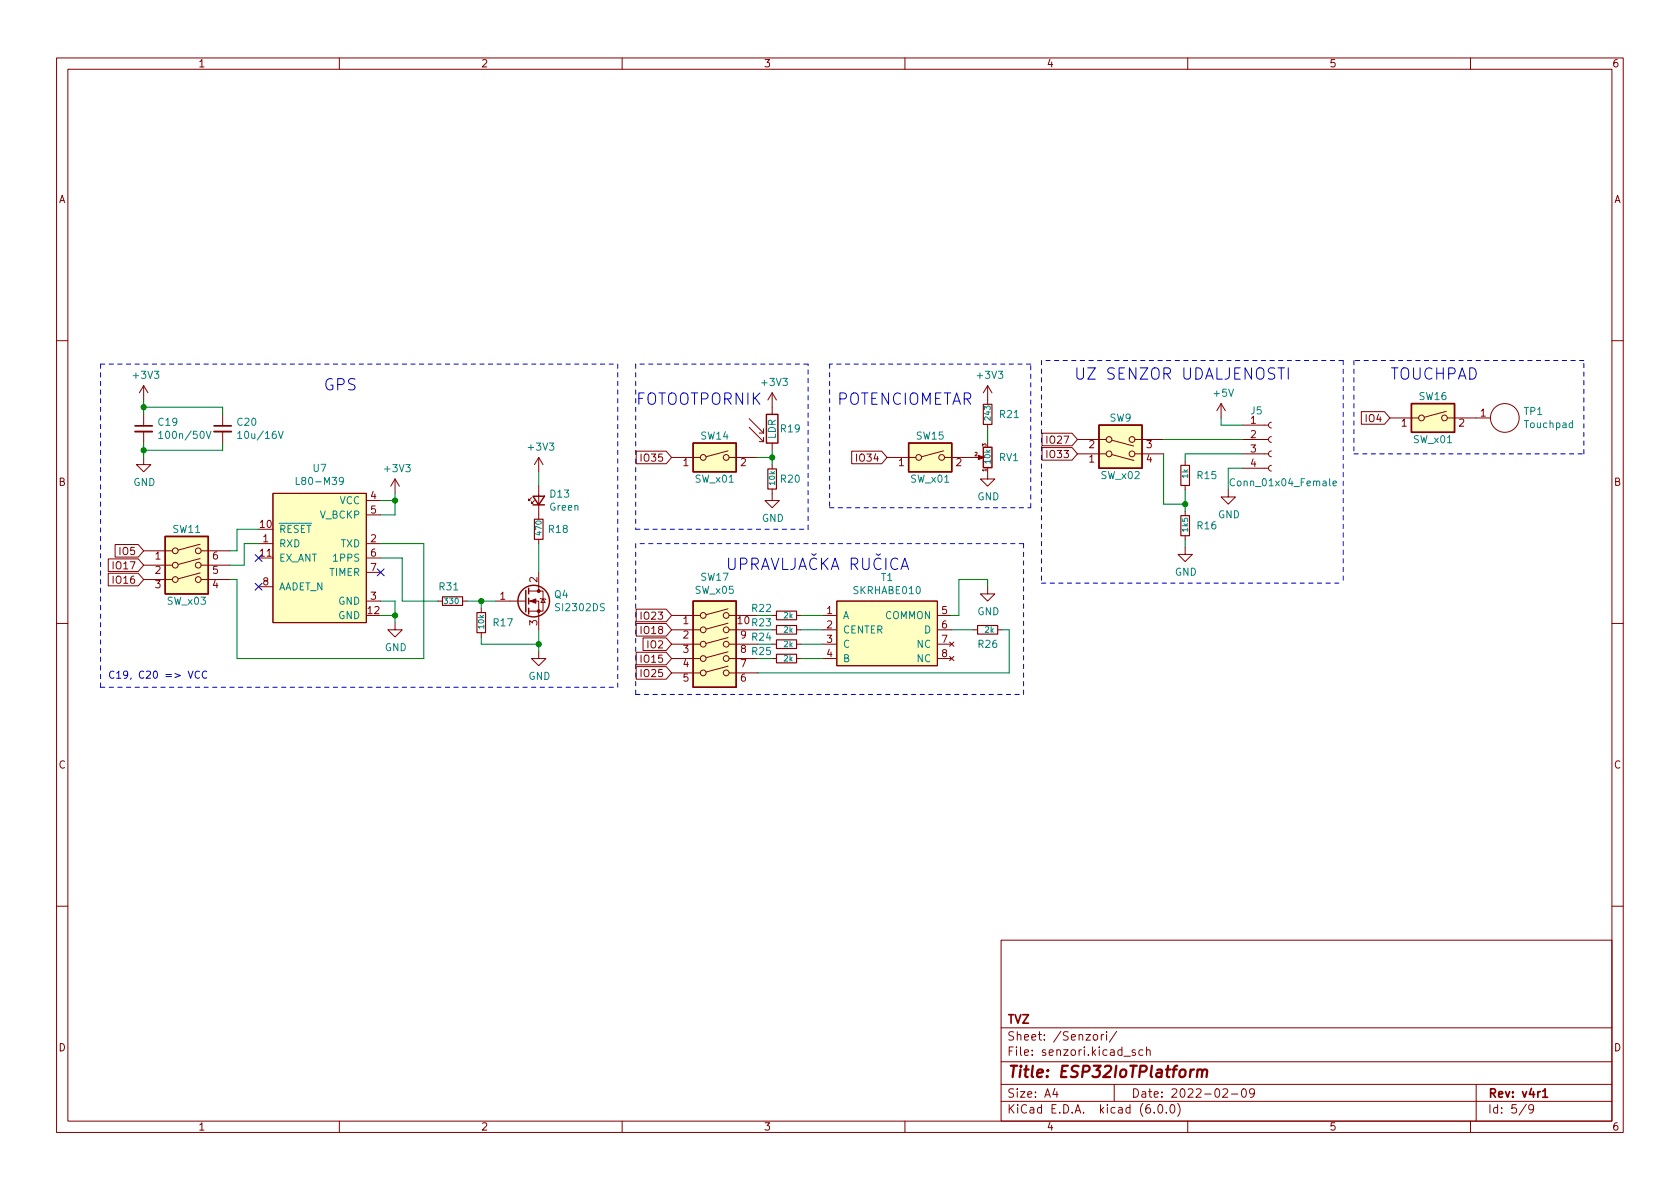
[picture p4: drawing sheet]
<svg xmlns="http://www.w3.org/2000/svg" width="297mm" height="210mm" viewBox="0 0 297 210" stroke-linecap="round" stroke-linejoin="round" font-family="sans-serif">
<g fill="none" stroke="#840000" stroke-width=".18">
<path d="M10 10.2h277v190.1h-277zM12 12.2h273v186.1h-273zM60 10.2v2M110 10.2v2M160 10.2v2M210 10.2v2M260 10.2v2M10 60.2h2M25.4 68.2v2.5M25.4 73.3v2M25.4 76.3v2.1M25.4 68.2l-.8 1.3"/>
<path d="M25.4 68.2l.8 1.3M39.4 73.3v2M39.4 76.3v2.1M112.5 79.8h5.3l.9 1.1-.9 1.1h-5.3zM128.7 79.7l-3.9 1.1M132.5 75.6l2.5 2.5M132.5 74l2.5 2.6M134.2 78.1h.8M134.2 76.6h.8M135 75.8v.8M135 77.3v.8M136.5 69.5l-.7 1.2"/>
<path d="M136.5 69.5v3.8M136.5 78.4v1.2M136.5 69.5l.8 1.2M150.6 79.8h5.3l.9 1.1-.9 1.1h-5.3zM166.8 79.7l-3.9 1.1M174.6 68.2l-.7 1.3M174.6 68.2v3.3M174.6 75.1v.7M174.6 68.2l.8 1.3M184.2 76.6h5.3l1 1.1-1 1.1h-5.3zM184.2 79.1h5.3l1 1.2-1 1.1h-5.3zM190.5 77.7h5.1"/>
<path d="M196.6 77.8l3.9 1.1M200.7 77.7h5M215.9 71.4l-.8 1.2M215.9 71.4v2.5M215.9 71.4l.8 1.2M219.7 77.7h4.6M219.7 75.2h4.6M224.8 79.8l-.4 .1-.1 .4 .1 .3 .4 .2M224.8 77.2l-.4 .2-.1 .3 .1 .4 .4 .1M224.8 74.7l-.4 .1-.1 .4 .1 .3 .4 .2M240.7 72.8h4.1l.9 1.1-.9 1.1h-4.1zM245.7 73.9h5.1"/>
<path d="M255.7 72.7l-3.9 1.1M255.9 73.9h7.6M285 60.2h2M19.1 98.8h5.3l1 1.1-1 1.2h-5.3zM20.3 96.3h4.1l1 1.1-1 1.1h-4.1zM25.4 80.9v1.3h1.3l-1.3 1.2-1.3-1.2h1.3M25.4 97.4h5.1M25.4 99.9h5.1M35.4 98.8l-3.9 1M35.4 96.2l-3.9 1.1M35.6 97.4h5M35.6 99.9h5"/>
<path d="M45.7 96.1h2.6M45.7 98.7h2.6M48.3 87.2h16.5v22.9h-16.5zM64.8 96.1h2.5M64.8 98.7h2.5M64.8 88.5h2.5M64.8 91.1h2.5M69.8 84.7l-.7 1.3M69.8 84.7v2.5M69.8 84.7l.8 1.3M94 88l-.5 .5v-.2v.2h.2M94.5 88.5l-.5 .5v-.2v.2h.2"/>
<path d="M95.2 80.9v2.5M95.2 86v5.8M95.2 95.4v.7M95.2 80.9l-.7 1.3M95.2 80.9l.8 1.3M118.7 80.9h5.1M128.9 80.9h5.1M136.5 86.5v2h1.3l-1.3 1.3-1.2-1.3h1.2M136.5 82.2v.7M156.8 80.9h5.1M167 80.9h5.1M174.6 83.4v1.3h1.3l-1.3 1.3-1.2-1.3h1.2"/>
<path d="M190.5 80.3h5.1M196.6 80.4l3.9 1M200.7 80.3h5M209.5 96.8v1.2h1.3l-1.3 1.3-1.2-1.3h1.2M209.5 81.5v.8M209.5 85.8v.8M209.5 90.4v.8M209.5 94.7v.8M217.2 86.6v1.3h1.2l-1.2 1.2-1.3-1.2h1.3M219.7 80.3h4.6M219.7 82.8h4.6M224.8 82.3l-.4 .1-.1 .4 .1 .4 .4 .1"/>
<path d="M10 110.2h2M19.1 101.4h5.3l1 1.1-1 1.1h-5.3zM25.4 102.5h5.1M35.4 101.3l-3.9 1.1M35.6 102.5h5M45.7 103.8h2.6M64.8 106.3h2.5M64.8 101.2h2.5M69.8 110.1v1.3h1.3l-1.3 1.2-1.2-1.2h1.2M77.5 106.3h.7M81.8 106.3h.7M85.1 107.6v.7"/>
<path d="M85.1 111.9v.7M87.6 106.3h5.4M93.5 106.3h1.7v5.1M93.5 104.5h2.5v3.6h-2.5M95.2 115.2v1.3h1.3l-1.3 1.2-1.2-1.2h1.2M95.2 101.2v3.3M95.5 105.8l.1 .1h.8l.1 .1M96 105.9l.4 .6h-.8zM112.5 117.9h5.3l.9 1.1-.9 1.1h-5.3zM112.5 110.3h5.3l.9 1.1-.9 1.1h-5.3zM112.5 107.7h5.3l.9 1.1-.9 1.1h-5.3zM112.5 115.3h5.3l.9 1.2-.9 1.1h-5.3z"/>
<path d="M113.7 112.8h4.1l.9 1.1-.9 1.1h-4.1zM118.7 108.8h5.1M118.7 111.4h5.1M118.7 113.9h5.1M118.7 116.5h5.1M118.7 119h5.1M128.7 117.8l-3.9 1M128.7 115.3l-3.9 1M128.7 112.7l-3.9 1.1M128.7 110.2l-3.9 1M128.7 107.7l-3.9 1M128.9 108.8h5.1"/>
<path d="M128.9 111.4h5.1M128.9 113.9h5.1M128.9 116.5h5.1M128.9 119h5.1M136.5 108.8h.8M136.5 111.4h.8M136.5 113.9h.8M136.5 116.5h.8M140.8 108.8h.8M140.8 111.4h.8M140.8 113.9h.8M140.8 116.5h.8"/>
<path d="M145.4 108.8h2.6M145.4 111.4h2.6M145.4 113.9h2.6M145.4 116.5h2.6M148 106.3h17.7v11.4h-17.7zM165.7 108.8h2.6M165.7 111.4h2.6M165.7 113.9h2.6M165.7 116.5h2.6M167.9 113.5l.8 .8M167.9 116.1l.8 .7M168.7 113.5l-.8 .8"/>
<path d="M168.7 116.1l-.8 .7M172.1 111.4h.7M174.6 103.8v1.2h1.3l-1.3 1.3-1.2-1.3h1.2M176.4 111.4h.8M285 110.2h2M10 160.2h2M177 166.3h108v32h-108zM285 160.2h2M60 198.3v2M110 198.3v2M160 198.3v2M177 194.8h108"/>
<path d="M177 191.8h108M177 187.8h108M177 181.8h108M186.5 192.5l-.4 1h1M186.9 193v1M193.4 183.1l.2-.2 .4 .2 .1 .5-.2 .3h-.3l-.2-.1zM194.7 182.9v1M195.1 182.9l-.2 .1-.2 .2M195.6 182.4v.2M195.6 182.9v1M197 191.8v3M197.4 182.4l-1.3 1.9"/>
<path d="M198.7 186.8h1.2M200.7 185.7l-.3-.1-.3 .2 .1 .3 .5 .1v.4h-.6M202.1 185.7l-.5-.1-.2 .3v.4l.1 .3h.6M202.7 185.8l.2-.2 .4 .1 .1 .9M202.7 185.1v1.5M204.1 196.7v.1M204.9 195.4l.2-.1a.81 .81 0 0 1 .6 .7 .81 .81 0 0 1-.3 .8h-.2a.81 .81 0 0 1-.6-.6 .81 .81 0 0 1 .3-.8zM206.2 196.7v.1M207.1 195.4l.1-.1a.81 .81 0 0 1 .6 .7 .81 .81 0 0 1-.3 .8h-.1a.81 .81 0 0 1-.6-.6 .81 .81 0 0 1 .3-.8zM208.2 195.1a1.72 1.72 0 0 1 0 2.3M210 198.3v2M216.2 192.7l.6-.2 .2 .2 .1 .3-1 1h1"/>
<path d="M217.7 193.5h1.2M219.7 192.6l.2-.1a.81 .81 0 0 1 .5 .7 .81 .81 0 0 1-.3 .8h-.1a.81 .81 0 0 1-.6-.6 .81 .81 0 0 1 .3-.8zM221.8 193.2l-.3 .3-.4-.1-.2-.2 .2-.6 .4-.1 .2 .2a.99 .99 0 0 1-.3 1.3h-.3M260 198.3v2M261 191.8v6.5M269.9 195.3l-1.3 1.9M271.2 196l-.3 .3h-.3l-.3-.3 .1-.6 .5-.1 .2 .2a.99 .99 0 0 1-.4 1.3h-.3"/>
<circle cx="196.1" cy="77.7" r=".51"/>
<circle cx="200.2" cy="77.7" r=".51"/>
<circle cx="251.3" cy="73.9" r=".51"/>
<circle cx="255.4" cy="73.9" r=".51"/>
<circle cx="266.1" cy="73.9" r="2.54"/>
<circle cx="31" cy="97.4" r=".51"/>
<circle cx="31" cy="99.9" r=".51"/>
<circle cx="35.1" cy="99.9" r=".51"/>
<circle cx="35.1" cy="97.4" r=".51"/>
<circle cx="124.3" cy="80.9" r=".51"/>
<circle cx="128.4" cy="80.9" r=".51"/>
<circle cx="162.4" cy="80.9" r=".51"/>
<circle cx="166.5" cy="80.9" r=".51"/>
<circle cx="196.1" cy="80.3" r=".51"/>
<circle cx="200.2" cy="80.3" r=".51"/>
<circle cx="31" cy="102.5" r=".51"/>
<circle cx="35.1" cy="102.5" r=".51"/>
<circle cx="124.3" cy="111.4" r=".51"/>
<circle cx="124.3" cy="119" r=".51"/>
<circle cx="124.3" cy="113.9" r=".51"/>
<circle cx="124.3" cy="116.5" r=".51"/>
<circle cx="124.3" cy="108.8" r=".51"/>
<circle cx="128.4" cy="116.5" r=".51"/>
<circle cx="128.4" cy="113.9" r=".51"/>
<circle cx="128.4" cy="119" r=".51"/>
<circle cx="128.4" cy="111.4" r=".51"/>
<circle cx="128.4" cy="108.8" r=".51"/>
</g>
<path d="M23.9 75.3h3M37.8 75.3h3.1M272.8 193l.4-.5v1.5M272.8 194h.8" fill="none" stroke="#840000" stroke-width=".3"/>
<path d="M211.1 189.1l-.4 .1-.2 .3M211.8 189.3a.49 .49 0 0 1 .8 .1l-.1 1.1M211.8 189.1l-.2 1.4M212.6 189.4a.5 .5 0 0 1 .8-.2l-.1 1.3" fill="none" stroke="#840000" stroke-width=".4"/>
<g fill="#ffffc2" stroke="#ffffc2" stroke-width=".18">
<path d="M122.6 106.3h7.6v15.2h-7.6z"/>
<path d="M249.6 71.4h7.6v5h-7.6z"/>
<path d="M194.3 75.2h7.6v7.6h-7.6z"/>
<path d="M122.6 78.4h7.6v5h-7.6z"/>
<path d="M29.2 94.9h7.6v10.1h-7.6z"/>
<path d="M160.7 78.4h7.6v5h-7.6z"/>
<path d="M148 106.3h17.7v11.4h-17.7z"/>
<path d="M48.3 87.2h16.5v22.9h-16.5z"/>
</g>
<g fill="none" stroke="#840000" stroke-width=".25">
<path d="M122.6 78.4h7.6v5h-7.6zM135.5 73.3h2v5.1h-2zM160.7 78.4h7.6v5h-7.6zM173.9 79.1h1.5v3.6h-1.5zM194.3 75.2h7.6v7.6h-7.6zM249.6 71.4h7.6v5h-7.6zM29.2 94.9h7.6v10.1h-7.6zM94.2 87.8h2.1l-1.1 1.5zM94.2 89.3h2.1M93 104.4v3.8M93.5 104v1M93.5 105.8v1"/>
<path d="M93.5 107.6v1M122.6 106.3h7.6v15.2h-7.6z"/>
<circle cx="94.4" cy="106.3" r="2.79"/>
</g>
<g fill="#840000" stroke="#840000" stroke-width=".18">
<path d="M93.7 106.3l1-.4v.8z"/>
<path d="M173 80.5l1 .4h-.3h.3l-1 .4z"/>
<circle cx="95.2" cy="108.1" r=".25"/>
<circle cx="95.2" cy="104.5" r=".25"/>
</g>
<path d="M23.9 76.3h3M37.8 76.3h3.1" fill="none" stroke="#840000" stroke-width=".33"/>
<path d="M28.1 76.6l.3-.3v1.2M28.1 77.5h.7M36.5 76.3l.4 1.2 .4-1.2M42 76.6l.4-.3v1.2M42 77.5h.8M49.2 76.3l.4 1.2 .5-1.2M278 74.8h-.3l-.3 .2 .2 .6h.4M278 74.4v1.2M52.4 84.4v1.3h.6M60.7 85l-.2 .2h-.3l-.2-.2 .1-.5 .4-.1 .2 .1a.84 .84 0 0 1-.3 1.2h-.3M218.3 84.8a.6 .6 0 0 0-.9 .4 .6 .6 0 0 0 .6 .7l.3-.1M235.7 85.5l.6-.1-.1-.3h-.3l-.2 .1 .1 .7h.4" fill="none" stroke="#008484" stroke-width=".18"/>
<path d="M173.9 71.5h1.5v3.6h-1.5zM94.5 91.8h1.5v3.6h-1.5zM135.8 82.9h1.5v3.6h-1.5zM208.8 91.2h1.5v3.5h-1.5zM208.8 82.3h1.5v3.5h-1.5zM78.2 105.5h3.6v1.6h-3.6zM84.3 108.3h1.6v3.6h-1.6zM137.3 108.1h3.5v1.5h-3.5zM137.3 110.6h3.5v1.5h-3.5zM137.3 115.7h3.5v1.5h-3.5zM137.3 113.2h3.5v1.5h-3.5zM172.8 110.6h3.6v1.5h-3.6z" fill="none" stroke="#840000" stroke-width=".2"/>
<g fill="none" stroke="#0000c2" stroke-width=".18">
<path d="M226 65h1.1M227.8 65v2.1M128.8 98.7v1.6l.4 .4 .6-.1 .2-.3v-1.6M130.9 99.8h.8a.54 .54 0 0 0 .4-.6 .54 .54 0 0 0-.4-.5h-.8v2M132.9 99.8h.8a.54 .54 0 0 0 .4-.6 .54 .54 0 0 0-.4-.5h-.8v2M133.4 99.8l.7 .9M136.4 98.7l.6 2 .7-2M138.4 98.7v2h.9M140.6 98.7v1.4a.65 .65 0 0 1-.8 .6M143.5 97.9l.4 .3 .4-.3M144.4 98.9a.81 .81 0 0 0-1 0 .81 .81 0 0 0-.2 .9 .75 .75 0 0 0 .3 .8 .75 .75 0 0 0 .9-.1M145.3 98.7v2"/>
<path d="M145.5 99.6l.9 1.1M146.4 98.7l-1.1 1.1M150.5 99.8h.8a.54 .54 0 0 0 .4-.6 .54 .54 0 0 0-.4-.5h-.8v2M151 99.8l.7 .9M152.5 98.7v1.6l.4 .4 .6-.1 .2-.3v-1.6M154.9 97.9l.4 .3 .4-.3M155.8 98.9a.81 .81 0 0 0-1 0 .81 .81 0 0 0-.3 .9 .75 .75 0 0 0 .4 .8 .75 .75 0 0 0 .9-.1M156.6 98.7v2M158.7 98.9a.81 .81 0 0 0-1 0 .81 .81 0 0 0-.2 .9 .75 .75 0 0 0 .4 .8 .75 .75 0 0 0 .8-.1M33.3 118.7l.4 1.2 .4-1.2M35.3 118.8a.6 .6 0 0 0-.9 .4 .6 .6 0 0 0 .6 .7l.3-.1M36.5 118.8a.6 .6 0 0 0-.8 .4 .6 .6 0 0 0 .6 .7l.2-.1"/>
<path d="M134.7 100.7l.6-2 .7 2M134.8 100.1h1M141.2 100.7l.7-2 .7 2M141.4 100.1h1M147 100.7l.6-2 .7 2M147.2 100.1h.9M159.3 100.7l.7-2 .6 2M159.5 100.1h1"/>
</g>
<g fill="none" stroke="#0000c2" stroke-width=".18" stroke-dasharray=".8 .8">
<path d="M17.8 64.4v57.1M17.8 64.4h91.4M112.4 64.4v29.2M142.9 64.4h-30.5M146.7 64.4v25.4M182.2 64.4h-35.5M184.1 63.7v39.4M237.5 63.7v39.4M237.5 63.7h-53.4M239.4 63.7v16.6M280 63.7h-40.6M112.4 96.1v26.7"/>
<path d="M112.4 93.6h30.5M142.9 93.6v-29.2M146.7 89.8h35.5M181 96.1h-68.6M182.2 89.8v-25.4M239.4 80.3h40.6M280 80.3v-16.6M184.1 103.1h53.4M17.8 121.5h91.4M109.2 121.5v-57.1M112.4 122.8h68.6M181 122.8v-26.7"/>
</g>
<g fill="none" stroke="#008400" stroke-width=".18">
<path d="M25.4 70.7v2.6M25.4 78.4v2.5M25.4 72h14v1.3M39.4 78.4v1.2h-14M136.5 79.6v2.6M174.6 75.8v2.6M205.7 77.7h14M215.9 73.9v1.3h3.8M45.7 96.1h-2.5v3.8h-2.6M45.7 93.6h-3.8v3.8h-1.3M67.3 98.7h3.8v7.6h6.4M67.3 96.1h7.6v20.4h-33v-14h-1.3"/>
<path d="M67.3 88.5h2.5M69.8 87.2v3.9h-2.5M95.2 83.4v2.6M95.2 96.1v5.1M134 80.9h2.5M205.7 80.3v8.8h3.8M209.5 86.6v3.8M209.5 95.5v1.3M219.7 80.3h-10.2v1.2M219.7 82.8h-2.5v3.8M67.3 106.3h2.5v3.8M67.3 108.8h2.5"/>
<path d="M82.5 106.3h5.1M85.1 112.6v1.3h10.1M85.1 106.3v1.3M95.2 111.4v3.8M141.6 113.9h3.8M141.6 108.8h3.8M141.6 116.5h3.8M141.6 111.4h3.8M168.3 111.4h3.8M174.6 103.8v-1.3h-5.1v6.3h-1.2M177.2 111.4h1.2v7.6h-44.4"/>
</g>
<path d="M45.1 98.1l1.2 1.2M46.3 98.1l-1.2 1.2M45.1 103.1l1.2 1.3M46.3 103.1l-1.2 1.3M66.7 100.6l1.2 1.2M67.9 100.6l-1.2 1.2" fill="none" stroke="#000084" stroke-width=".18"/>
<g fill="#008400" stroke="#008400" stroke-width=".18">
<circle cx="25.4" cy="79.6" r=".46"/>
<circle cx="25.4" cy="72" r=".46"/>
<circle cx="136.5" cy="80.9" r=".46"/>
<circle cx="209.5" cy="89.1" r=".46"/>
<circle cx="95.2" cy="113.9" r=".46"/>
<circle cx="85.1" cy="106.3" r=".46"/>
<circle cx="69.8" cy="88.5" r=".46"/>
<circle cx="69.8" cy="108.8" r=".46"/>
</g>
<g font-size="2.8" fill="#0000c2">
<text x="57.1" y="69.1">GPS</text>
<text x="112.4" y="71.6">FOTOOTPORNIK</text>
<text x="148" y="71.6">POTENCIOMETAR</text>
<text x="189.9" y="67.1">UZ SENZOR UDALJENOSTI</text>
<text x="245.7" y="67.1">TOUCHPAD</text>
</g>
<text font-size="2.8" fill="#840000" x="178" y="190.6">Title: ESP32IoTPlatform</text>
<g font-size="2.1" fill="#840000">
<text x="178" y="184">Sheet: /Senzori/</text>
<text x="178" y="181">TVZ</text>
<text x="178" y="186.7">File: senzori.kicad_sch</text>
<text x="178" y="196.9">KiCad E.D.A. kicad (6.0.0)</text>
<text x="178" y="194.1">Size: A4</text>
<text x="200" y="194.1">Date: 2022-02-09</text>
<text x="263" y="194.1">Rev: v4r1</text>
<text x="263" y="196.9">Id: 5/9</text>
</g>
<g font-size="1.8" fill="#840000">
<text x="35" y="11.9">1</text>
<text x="85" y="11.9">2</text>
<text x="135" y="11.9">3</text>
<text x="185" y="11.9">4</text>
<text x="235" y="11.9">5</text>
<text x="285" y="11.9">6</text>
<text x="10.3" y="35.9">A</text>
<text x="285.3" y="35.9">A</text>
<text x="221.1" y="74.9">1</text>
<text x="221.1" y="77.5">2</text>
<text x="241.6" y="74.6">IO4</text>
<text x="247.8" y="75.4">1</text>
<text x="258" y="75.4">2</text>
<text x="261.8" y="73.7">1</text>
<text x="113.6" y="81.6">IO35</text>
<text x="120.8" y="82.4">1</text>
<text x="131" y="82.4">2</text>
<text x="151.7" y="81.6">IO34</text>
<text x="158.9" y="82.4">1</text>
<text x="169.1" y="82.4">2</text>
<text x="185.4" y="78.4">IO27</text>
<text x="185.4" y="81">IO33</text>
<text x="192.5" y="81.8">1</text>
<text x="192.5" y="79.2">2</text>
<text x="202.7" y="79.2">3</text>
<text x="202.7" y="81.8">4</text>
<text x="221.1" y="80">3</text>
<text x="221.1" y="82.5">4</text>
<text x="10.3" y="85.9">B</text>
<text x="65.5" y="88.3">4</text>
<text x="285.3" y="85.9">B</text>
<text x="46" y="93.3">10</text>
<text x="46.5" y="95.9">1</text>
<text x="65.5" y="95.9">2</text>
<text x="65.5" y="90.8">5</text>
<text x="20.3" y="100.7">IO17</text>
<text x="21.3" y="98.1">IO5</text>
<text x="27.4" y="98.9">1</text>
<text x="27.4" y="101.5">2</text>
<text x="37.6" y="101.5">5</text>
<text x="37.6" y="98.9">6</text>
<text x="46" y="98.4">11</text>
<text x="65.5" y="98.4">6</text>
<text x="65.5" y="101">7</text>
<text x="20.3" y="103.2">IO16</text>
<text x="27.4" y="104">3</text>
<text x="37.6" y="104">4</text>
<text x="46.5" y="103.5">8</text>
<text x="65.5" y="106">3</text>
<text x="88.4" y="106">1</text>
<text x="95" y="103" transform="rotate(-90 95 103)">2</text>
<text x="65.1" y="108.6">12</text>
<text x="95" y="110.6" transform="rotate(-90 95 110.6)">3</text>
<text x="113.6" y="112.1">IO18</text>
<text x="113.6" y="109.6">IO23</text>
<text x="120.8" y="110.4">1</text>
<text x="120.8" y="112.9">2</text>
<text x="146.2" y="108.6">1</text>
<text x="146.2" y="111.1">2</text>
<text x="146.2" y="113.7">3</text>
<text x="166.5" y="108.6">5</text>
<text x="166.5" y="111.1">6</text>
<text x="166.5" y="113.7">7</text>
<text x="113.6" y="119.7">IO25</text>
<text x="113.6" y="117.2">IO15</text>
<text x="114.6" y="114.6">IO2</text>
<text x="120.8" y="115.4">3</text>
<text x="120.8" y="118">4</text>
<text x="131" y="118">7</text>
<text x="146.2" y="116.2">4</text>
<text x="166.5" y="116.2">8</text>
<text x="120.8" y="120.5">5</text>
<text x="131" y="120.5">6</text>
<text x="10.3" y="135.9">C</text>
<text x="285.3" y="135.9">C</text>
<text x="10.3" y="185.9">D</text>
<text x="285.3" y="185.9">D</text>
<text x="35" y="199.9">1</text>
<text x="85" y="199.9">2</text>
<text x="135" y="199.9">3</text>
<text x="185" y="199.9">4</text>
<text x="235" y="199.9">5</text>
<text x="285" y="199.9">6</text>
</g>
<g font-size="1.8" fill="#008484">
<text x="23.7" y="67">+3V3</text>
<text x="134.8" y="68.2">+3V3</text>
<text x="172.9" y="67">+3V3</text>
<text x="214.7" y="70.1">+5V</text>
<text x="251" y="70.7">SW16</text>
<text x="28" y="75.3">C19</text>
<text x="28.8" y="77.6">100n/50V</text>
<text x="42" y="75.3">C20</text>
<text x="42.6" y="77.6">10u/16V</text>
<text x="124" y="77.7">SW14</text>
<text x="137.2" y="77.7" transform="rotate(-90 137.2 77.7)">LDR</text>
<text x="138.1" y="76.4">R19</text>
<text x="162.1" y="77.7">SW15</text>
<text x="176.8" y="73.9">R21</text>
<text x="196.2" y="74.5">SW9</text>
<text x="221.2" y="73.3">J5</text>
<text x="269.5" y="73.4">TP1</text>
<text x="269.6" y="75.7">Touchpad</text>
<text x="55.4" y="83.4">U7</text>
<text x="68.1" y="83.5">+3V3</text>
<text x="93.5" y="79.7">+3V3</text>
<text x="176.7" y="81.5">RV1</text>
<text x="250" y="78.4">SW_x01</text>
<text x="23.6" y="85.9">GND</text>
<text x="53" y="85.7">L80-M39</text>
<text x="60" y="89.1">VCC</text>
<text x="97.3" y="88">D13</text>
<text x="123" y="85.3">SW_x01</text>
<text x="138.1" y="85.3">R20</text>
<text x="161.1" y="85.3">SW_x01</text>
<text x="172.8" y="88.5">GND</text>
<text x="194.7" y="84.7">SW_x02</text>
<text x="211.8" y="84.7">R15</text>
<text x="218.1" y="86">Conn_01x04_Female</text>
<text x="30.6" y="94.2">SW11</text>
<text x="49.3" y="94.2">~{RESET}</text>
<text x="56.6" y="91.7">V_BCKP</text>
<text x="97.1" y="94.2">R18</text>
<text x="97.2" y="90.3">Green</text>
<text x="134.7" y="92.3">GND</text>
<text x="211.8" y="93.6">R16</text>
<text x="215.3" y="91.6">GND</text>
<text x="49.3" y="96.8">RXD</text>
<text x="49.3" y="99.3">EX_ANT</text>
<text x="58.3" y="101.8">TIMER</text>
<text x="59.2" y="99.3">1PPS</text>
<text x="60.2" y="96.8">TXD</text>
<text x="207.7" y="101.8">GND</text>
<text x="29.6" y="106.9">SW_x03</text>
<text x="49.3" y="104.4">AADET_N</text>
<text x="59.8" y="106.9">GND</text>
<text x="77.7" y="104.4">R31</text>
<text x="98.1" y="105.8">Q4</text>
<text x="123" y="105">SW_x05</text>
<text x="124" y="102.7">SW17</text>
<text x="151" y="105">SKRHABE010</text>
<text x="155.8" y="102.7">T1</text>
<text x="59.8" y="109.5">GND</text>
<text x="87.3" y="110.7">R17</text>
<text x="98.5" y="108.1">SI2302DS</text>
<text x="133" y="108.2">R22</text>
<text x="149" y="109.5">A</text>
<text x="149" y="112">CENTER</text>
<text x="156.5" y="109.5">COMMON</text>
<text x="163.4" y="112">D</text>
<text x="172.8" y="108.8">GND</text>
<text x="68" y="115.1">GND</text>
<text x="149" y="114.5">C</text>
<text x="149" y="117.1">B</text>
<text x="162.2" y="114.5">NC</text>
<text x="162.2" y="117.1">NC</text>
<text x="173" y="114.5">R26</text>
<text x="93.4" y="120.2">GND</text>
</g>
<g font-size="1.8" fill="#008400">
<text x="130.5" y="110.4">10 R23</text>
<text x="131" y="112.9">9 R24</text>
<text x="131" y="115.4">8 R25</text>
</g>
<text font-size="1.8" fill="#0000c2" x="19" y="120">C19, C20 =&gt; VCC</text>
<g font-size="1.4" fill="#008484">
<text x="175.1" y="74.2" transform="rotate(-90 175.1 74.2)">243</text>
<text x="175.1" y="81.9" transform="rotate(-90 175.1 81.9)">10k</text>
<text x="137" y="85.7" transform="rotate(-90 137 85.7)">10k</text>
<text x="210.1" y="84.5" transform="rotate(-90 210.1 84.5)">1k</text>
<text x="95.8" y="94.5" transform="rotate(-90 95.8 94.5)">470</text>
<text x="210.1" y="94" transform="rotate(-90 210.1 94)">1k5</text>
<text x="78.6" y="106.8">330</text>
<text x="85.6" y="111.1" transform="rotate(-90 85.6 111.1)">10k</text>
<text x="138.6" y="109.3">2k</text>
<text x="138.6" y="111.9">2k</text>
<text x="174.2" y="111.9">2k</text>
<text x="138.6" y="117">2k</text>
<text x="138.6" y="114.4">2k</text>
</g>
<g font-size=".9" fill="#840000">
<text x="172.3" y="80.6">2</text>
<text x="174.4" y="83.4" transform="rotate(-90 174.4 83.4)">1</text>
<text x="174.4" y="78.9" transform="rotate(-90 174.4 78.9)">3</text>
</g>
</svg>
